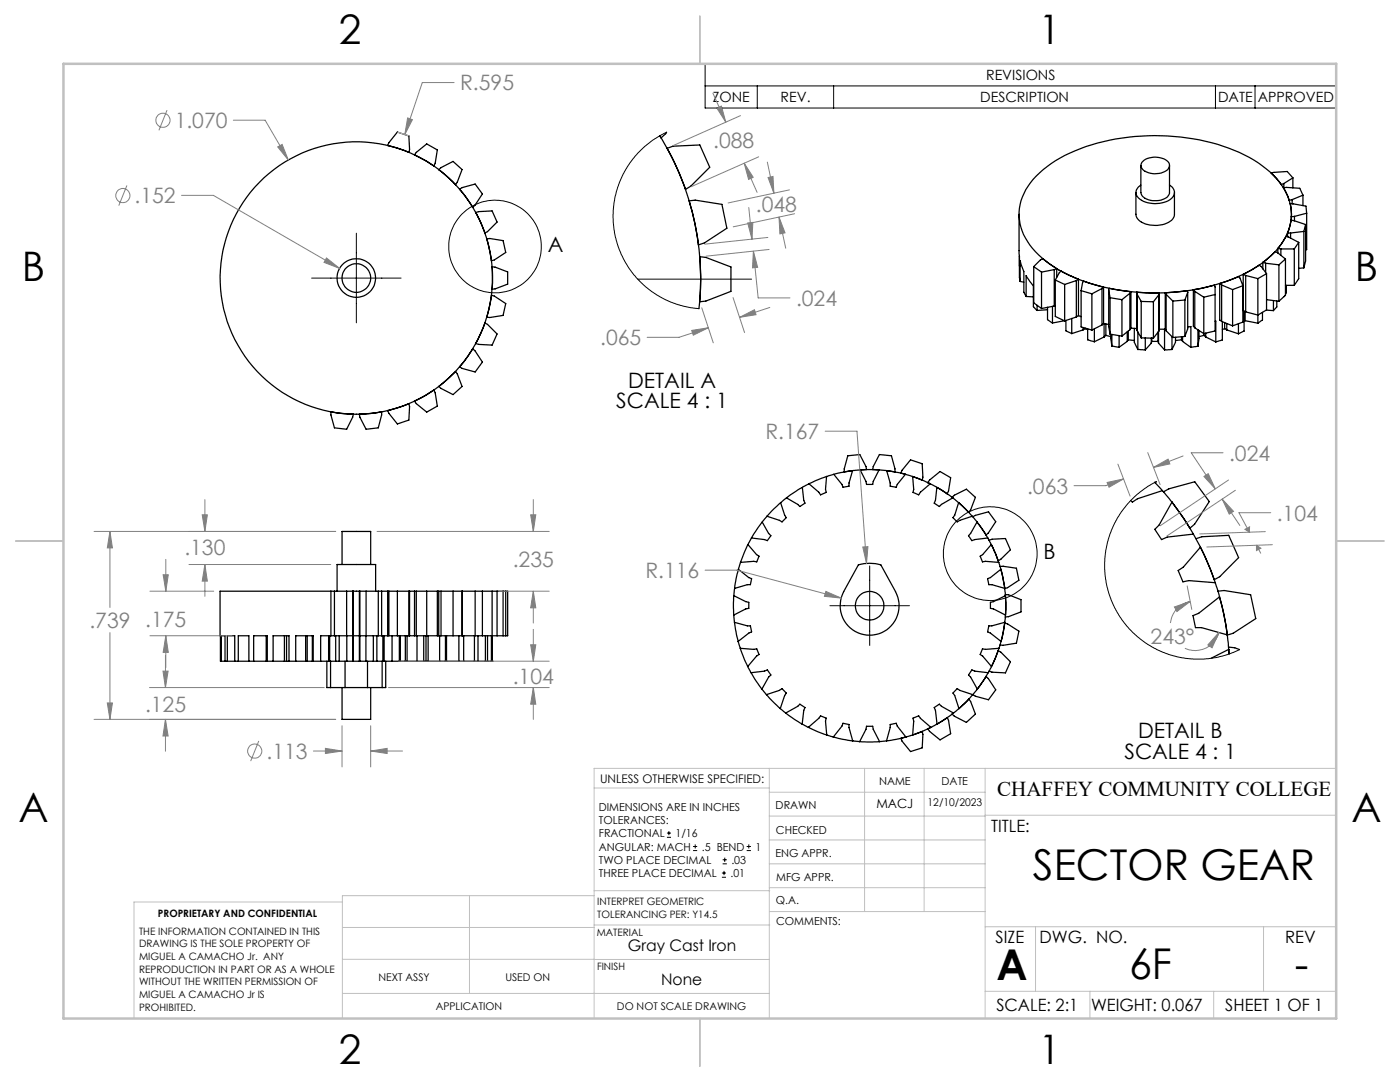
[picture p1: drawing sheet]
<svg xmlns="http://www.w3.org/2000/svg" width="279mm" height="216mm" viewBox="0 0 279 216" stroke-linecap="round" stroke-linejoin="round" font-family="sans-serif">
<g fill="none" stroke="#000" stroke-width=".25">
<path d="M79.3 26.4l2.3 .7 .1 2.7-.1 .6-4.2-1.4 .2-.5zM83.1 30.4l2.1-1.7 2.1 1.2-.4 2.7-.3 .5-3.9-2.2zM87.6 33.9l.4-.5 2.4-1.2 1.8 1.6-.9 2.5-.4 .6-2-2zM91.7 37.7l.6-.3 2.5-.7 1.5 2-1.5 2.3-.5 .4zM133 26.4l-1.1 1.1-.2-.4a53.9 53.9 0 0 1 7.8 34.5M133.1 29.6l1.2-.4 5.4-.3 1.9 4.5-3.7 3.7-1.1 .7a53.1 53.1 0 0 0-3.7-8.2zM206.8 35.1a27 27 0 0 1 13.4-6.8 44.4 44.4 0 0 1 27.1 2.1 20 20 0 0 1 9 7.3 9.7 9.7 0 0 1-1.1 11.7 25.1 25.1 0 0 1-13.7 7.7 43.8 43.8 0 0 1-28.2-2.2 17.3 17.3 0 0 1-9.3-8.9 10.1 10.1 0 0 1 2.8-10.9zM226.7 38.4v4.4a2.52 2.52 0 0 0 2.4 2 5.2 5.2 0 0 0 4.9-1.1l.4-.8v-4.5M227.7 33v5.4a2.37 2.37 0 0 0 2.7 1.6 2.81 2.81 0 0 0 3-1.4v-5.6M227.7 36.9a1.62 1.62 0 0 0-1 1.6 1.62 1.62 0 0 0 1.1 1.5 5.8 5.8 0 0 0 6-.4 1.55 1.55 0 0 0-.4-2.7M228.1 32.1a4 4 0 0 1 5.2 .4 1.4 1.4 0 0 1-1.2 1.9 3.8 3.8 0 0 1-4.2-.9l-.2-.7zM256.2 36.6v.9"/>
<path d="M257.9 39.8v.9M258 35.5l-1.1-1.3-3.2 .3 2 2.3 .5-.2M258 35.5l-1.8 1.1M258 35.5v2M260 38.9l-.6-1.3-3.3-.1 1.2 2.5 .6-.2M260 38.9l-2.1 .9M260 38.9v2.1M94.9 42.4l.6-.2 2.7-.1 1 2.2-1.9 1.9-.5 .3-.8-2.1zM97.2 47.7l.6-.1 2.6 .4 .5 2.4-2.2 1.5-.6 .1zM98.1 58.9l.6 .2 2.2 1.5-.5 2.3-2.6 .5-.6-.1zM98.2 53.2l.6 .1 2.5 1v2.4l-2.5 .9-.6 .1zM137.5 40.1l1.2-.2 5.4 .9 1 4.7-4.5 3-1.2 .4a55 55 0 0 0-1.9-8.8z"/>
<path d="M139.7 51.2l1.2 .2 5 1.9v4.8l-5 2-1.3 .1a52.2 52.2 0 0 0 .1-9zM203.4 42.8v8.4M203.4 51.1v4.3l.2 .8M203.4 53.1h.1M203.6 56.2v-4.2l.7 2.2v4.1l.5 .9M203.6 56.2l.7 .1M204.8 59.2v-4.2l1.4 2v4.2l.8 .7M204.8 59.2h1.4M206.3 53.2l1.3-1.3 .5-.3 2.8 2M206.3 53.2l1.6 1.1M206.3 53.2v7.2l1.6 1.2M207.9 54.3v7.3"/>
<path d="M210.4 53.8l-2.5 .5M210.4 53.8v7.3M210.6 55.9l1.9 .9M210.6 55.9v7.2l1.9 .9M210.9 53.6l-.5 .2M210.9 53.6v1.7M212.5 56.8v7.2M214.8 56l-2.3 .8M214.8 56v7.3M215.2 55.7l-3.4-1.6-.4 .3-.8 1.5M215.2 55.7l-.4 .3M215.2 55.7v7.3"/>
<path d="M215.8 58l2.1 .6M215.8 58v7.2l2.1 .7M217.9 58.6v7.3M219.9 57.6l-2 1M219.9 57.6v7.2M220.2 57.3l-3.9-1.2-.3 .3-.2 1.6M220.2 57.3l-.3 .3M220.2 57.3v7.2M221.3 57.9l.1-.4 4.3 .7M221.3 57.9l.2 1.5M221.3 57.9v7.3l.2 1.5M221.5 59.4v7.3"/>
<path d="M221.5 59.4l2.4 .4M223.9 59.8v7.3M225.5 58.5l-1.6 1.3M225.5 58.5v7.3M225.7 58.2l-.2 .3M225.7 58.2v7.3M226.9 58.3l4.5 .2M226.9 58.3v.4M226.9 58.3v7.3M226.9 58.7l.9 1.4M226.9 58.7v7.2M231.3 58.8l-1.1 1.4"/>
<path d="M231.3 58.8v7.2M231.4 58.5l-.1 .3M231.4 58.5v7.2M232.6 58.4l.1 .3M232.6 58.4v7.3l.1 .3M232.7 58.7l1.4 1.4M232.7 58.7v7.3M236.5 59.9v7.2M236.5 59.9l-2.4 .2M237 58.3v-.3l-4.4 .4M237 58.3l-.5 1.6M237 58.3v7.3l-.5 1.5"/>
<path d="M238.2 57.8l4.2-.9 .1 .4v8.7l-2.3 .6M238.2 57.8l.2 .3M238.2 57.8v7.3l.2 .3M238.4 58.1l1.8 1.2M238.4 58.1v7.3M240.2 59.3v7.3M242.5 58.8l-2.3 .5M243.4 56.6l3.8-1.4 .3 .3 .5 1.5M243.4 56.6l.4 .3M243.4 56.6v7.3l.4 .2M243.8 56.9l2.2 .9M243.8 56.9v7.2"/>
<path d="M246 57.8v7.2M248 57l-2 .8M248 57v7.3l-2 .7M248.1 54.8l.5 .2M248.1 54.8v7.2l.5 .2M248.6 55l2.4 .6M248.6 55v7.2M251 55.6v8.9M252 52.4l.6 .1M252 52.4v1.3M252.6 52.5l2.6 .3M252.6 52.5v1.9"/>
<path d="M252.8 54.6l-1.1-1.4-.4-.3-3.2 1.9M252.8 59.8l2.4 .3M252.8 54.6l-1.8 1M252.8 54.6v7.2l-1.8 1.1-2.4-.7M254.1 60v2M255 49.6l.6 .1M255 49.6v.9M255.2 52.8v7.3M255.6 49.7h2.7M255.6 49.7v1.2M256.3 59.2h.1M256.3 59.1v.1"/>
<path d="M256.4 59.1l-.1 .1M256.5 51.7l-2-1.5-2.5 2.2M256.5 56.9h1.8M256.5 51.7l-1.3 1.1M256.5 51.7v7.2l-1.3 1.2M256.7 56.9v1.5l-.2 .3M257 46.5h.6M257 46.5v.7M257.6 46.5v1M257.7 43.3v.7M258.3 49.7v7.2M258.3 43.2l-.6 .1"/>
<path d="M258.3 43.2v.9M259.2 48.4l-2.6-1.2-1.6 2.4M259.2 48.4l-.9 1.3M259.2 48.4v7.2l-.9 1.3M260.2 46.2l-2.6 .3M260.2 46.2v7.2M260.2 53.4l-1 .2M260.6 44.8l-2.9-.9-.7 2.6M260.6 44.8l-.4 1.4M260.6 44.8v7.3l-.4 1.3M260.8 42.5l-.2-1.4-3.1-.5 .2 1.3v1.4M260.8 42.5l-2.5 .7"/>
<path d="M260.8 42.5v7.3h-.2M87.6 77.1l3.3-3 .4 .5 .9 2.5-1.8 1.6-2.4-1.2zM94.3 69.6l.5 .4 1.5 2.2-1.5 2-2.5-.7-.6-.3zM96.8 64.5l.5 .2 1.9 1.9-1 2.3-2.7-.2-.6-.2 1.1-2zM207 60.9v1M209.1 61.3v2.5l.9 .7M209.1 61.8l-2.1 .1M210 61.1v3.4M210.4 61.1l-2.5 .5M210.6 61l-.2 .1M212.5 64l-2.5 .5M212.7 63.9v2.1l1.2 .6"/>
<path d="M213.9 63.5v3.1M214.8 63.3l-2.3 .7M215.2 63l.6 .2M215.2 63l-.4 .3M216.1 65.4v.4M216.1 65.8l-2.2 .8M216.6 65.5v.1M216.6 65.6l.5 .2M216.6 65.6l-.5 .2M217.1 65.6v2.2l1.3 .4M218.4 65.7v2.5M219.9 64.8l-2 1.1"/>
<path d="M220.2 64.5l1.1 .3M220.2 64.5l-.3 .3M220.3 64.6v2.6M220.3 67.2l-1.9 1M220.7 64.6v2.3M220.7 66.9l1 .3M220.7 66.9l-.4 .3M221.5 66.7l2.4 .4M221.7 66.7l.2 2.3M221.9 69l1.4 .3M221.9 66.7v2.3M223.3 67v2.3"/>
<path d="M225 66.2v1.9M225 68.1l-1.7 1.2M225.2 66v1.8M225.2 67.8l1.2 .1M225.2 67.8l-.2 .3M225.5 65.8l-1.6 1.3M225.7 65.5l1.2 .1M225.7 65.5l-.2 .3M226.4 65.5v2.8l.7 1.4M226.9 65.6v.3M226.9 65.9l.9 1.5M227.1 69.7l1.5 .1"/>
<path d="M227.1 66.2v3.5M227.8 60.1l2.4 .1M227.8 67.4l2.4 .1M227.8 60.1v7.3M228.6 67.4v2.4M229.8 67.5v1M229.8 68.5l-1.2 1.3M229.9 67.5v.6M229.9 68.1h1.2M229.9 68.1l-.1 .4M230.2 60.2v7.3M231.1 66.3v1.8"/>
<path d="M231.1 68.1l.1 .4M231.2 66.1v2.4M231.2 68.5l1.2 1.3M231.3 66l-1.1 1.5M231.4 65.7h1v4.1M231.4 65.7l-.1 .3M232.7 66l1.4 1.3M233.9 69.7l-1.5 .1M233.9 67.2v2.5M234.1 60.1v7.2M234.6 67.3v1l-.7 1.4M235.8 67.2v.6"/>
<path d="M235.8 67.8l-1.2 .1M235.8 67.8l.2 .3M236 67.2v.9M236 68.1l1.7 1.2M236.5 67.1l-2.4 .2M237 65.3l.7-.1v4.1M238.4 65.4l1.8 1.2M239.1 69.1l-1.4 .2M239.1 65.8v3.3M239.3 65.9v1.7l-.2 1.5M240.3 66.5v.4M240.3 66.9l-1 .3"/>
<path d="M240.3 66.9l.3 .3M240.6 66.5v.7M240.6 67.2l2 1M242.5 64.1h.1v4.1M243.8 64.1l2.2 .9M243.9 64.2v3.6l-1.3 .4M244.4 64.4v1.2M244.4 65.6l-.5 .2M244.4 65.6l.4 .2M244.8 64.6v1.2M244.8 65.8l2.4 .8M247.2 64.6v2"/>
<path d="M248.3 62.1v4l-1.1 .5M248.3 63.9l.2 .1M248.5 62.2v1.8M248.5 64l2.5 .5M252 62.3v1.6l-1 .6M252.7 61.9l1.4 .1M254.8 60v1.2l-.7 .8M66 82.2l2.3 .3 2.2 .2-.1 .6-1.2 2.4-2.5-.3-.7-2.6zM71.7 82.7l2.2-.2 2.3-.3v.6l-.7 2.6-2.4 .3-1.3-2.4zM77.4 81.9l4.2-1.4 .1 .6-.1 2.7-2.3 .8-1.7-2.1zM82.7 80l3.9-2.2 .3 .6 .4 2.6-2.1 1.2-2.1-1.7zM157 99.3l-1.2 1"/>
<path d="M160.1 97.3l-3.1 2M160.1 97.3l.3 2.5 .3 .6-1.1 .7-.4-.5-2.2-1.3M161.4 96.5l-1.3 .8M165 95.1l-3.6 1.4M165 95.1l-.3 2.5 .2 .6-1.1 .5-.4-.5-2-1.7M166.4 94.7l-1.4 .4M170.1 93.9l-3.7 .8M170.1 93.9l-.7 2.5v.6l-1.2 .2-.2-.5-1.6-2M171.7 93.8l-1.6 .1M171.7 93.8h3.7M171.7 93.8l1.2-.1-.1-.6-1.2-2.4-2.4 .2-.7 2.7v.6l1.6-.3M171.7 93.8l1.1 2.3 .1 .6h1.3l.1-.6 1.1-2.3"/>
<path d="M175.4 93.8l1.6 .1M175.4 93.8l-1.2-.1 .1-.6 1.2-2.4 2.4 .2 .7 2.7v.6l-1.6-.3M177 93.9l3.7 .8M177 93.9l.7 2.5v.6l1.2 .2 .2-.5 1.6-2M180.7 94.7l1.4 .4M180.7 94.7l-.9-.3 .2-.6 1.7-2 2.3 .7 .2 2.7-.2 .6-1.9-.7M182.1 95.1l3.6 1.4M182.1 95.1l.3 2.5-.2 .6 1.1 .5 .4-.5 2-1.7M185.7 96.5l1.3 .8M185.7 96.5l-.6-.2 .4-.5 2.1-1.7 2.1 1.2-.4 2.7-.3 .5-2-1.2M187 97.3l3.1 2M187 97.3l-.3 2.5-.3 .6 1.1 .7 .4-.5 2.2-1.3"/>
<path d="M190.1 99.3l1.2 1M190.1 99.3l-.1-.1 .5-.4 2.4-1.2 1.8 1.6-1 2.5-.4 .5-2-1.9M230.8 96.1l-.2 .2-.1-.1 1.5 1.7M232 97.9l1.9 2.3M232 97.9l-5 1.6-1 .7-.3-.3M232.2 98.1l1.1-.6 5.1-1.4 2.9 4-2.9 4.5-.9 .8-3.6-5.2M66 118h-22.1l.1 13.9M66 118h10.2M66 118v8.9M66.7 118v8.9M67.3 118v-5.4h7.7v5.4M68.3 112.6v-6.6h5.7v6.6"/>
<path d="M69.2 118v13.9M70.4 118v13.9M70.5 118v13.9M71.7 118v13.9M71.8 118v13.9M73.1 118l-.1 13.9M75.5 118v8.9M76.2 118h1.2M76.2 118v8.9M77.4 118h4.3M77.4 118v8.9M77.6 118v8.9"/>
<path d="M79.3 118v8.9M81.6 118v8.9M81.7 118h1M81.7 118v8.9M82.7 118h18.6v8.9h-13.7M82.7 118v8.9M83.1 118v8.9M85.2 118v8.9M87.3 118v8.9M87.6 118v8.9M88 118v8.9M90.4 118v8.9"/>
<path d="M92.2 118v8.9M92.3 118v8.9M94.8 118v8.9M96.3 118v8.9M98.2 118v13.9M99.2 118v8.9M100.4 118v8.9M100.9 118v8.9M146.4 118.9v3.8M146.4 118.9l2.4 1.2 .6 .1v1.2l-.6 .1-2.4 1.2M146.6 117.4l-.2 1.5M147.4 113.6l-.8 3.8"/>
<path d="M147.4 113.6l2 1.7 .6 .2-.2 1.2h-.6l-2.6 .7M147.8 112.2l-.4 1.4M149.3 108.7l-1.5 3.5M149.3 108.7l1.7 2 .5 .3-.5 1.1-.6-.1-2.6 .2M150 107.4l-.7 1.3M152.1 104.2l-2.1 3.2M152.1 104.2l1.3 2.2 .4 .5-.7 1-.5-.2-2.6-.3M153.1 103l-1 1.2M155.8 100.3l-2.7 2.7M155.8 100.3l.8 2.5 .3 .5-.8 .8-.6-.3-2.4-.8M171.3 112.7a8.1 8.1 0 0 1 4.5 0l2.9 5.3a5.9 5.9 0 0 1-5.2 8.8 5.9 5.9 0 0 1-5.1-8.8zM191.3 100.3l2.7 2.7"/>
<path d="M191.3 100.3l-.8 2.5-.3 .5 .8 .8 .6-.3 2.4-.8M194 103l1 1.2M194.1 103.1l.6-.3 2.6-.7 1.4 2-1.5 2.3-.4 .4-1.8-2.6M195 104.2l2.1 3.2M195 104.2l-1.3 2.2-.4 .5 .7 1 .5-.2 2.6-.3M197.1 107.4l.7 1.3M197.4 107.8l.6-.2 2.7-.1 .9 2.2-1.9 1.9-.5 .3-1.4-3.2M197.8 108.7l1.5 3.5M197.8 108.7l-1.7 2-.5 .3 .5 1.1 .6-.1 2.6 .2M199.3 112.2l.4 1.4M199.6 113h.6l2.6 .4 .5 2.4-2.2 1.5-.6 .1-.8-3.8M199.7 113.6l.8 3.8"/>
<path d="M199.7 113.6l-2 1.7-.6 .2 .2 1.2h.6l2.6 .7M200.5 117.4l.2 1.5M200.6 118.6l.7 .1 2.5 1v2.4l-2.5 .9-.7 .1M200.7 118.9v3.8M200.7 118.9l-2.4 1.2-.6 .1v1.2l.6 .1 2.4 1.2M233.9 100.2a48.7 48.7 0 0 1 4.3 6.4M233.9 100.2l-2.6 4.6-.8 .8 1.3 2.1 1.1-.5 5.3-.6M238.2 106.6l1.4 2.6M238.7 107.5l1.2-.4 5.3-.3 2 4.5-3.8 3.8-1.1 .6-1.2-3.2-1.5-3.3M239.6 109.2l1.9 4.4 1 2.7M239.6 109.2l-3.5 4-1 .6 1 2.3 1.1-.2 5.3 .4M242.5 116.3l.9 2.8"/>
<path d="M243.1 118l1.2-.2 5.3 .9 1 4.7-4.5 3-1.2 .3-.7-4.4-.8-3.2M243.4 119.1l.9 3.8 .6 3.8M243.4 119.1l-4.2 3.3-1.1 .4 .5 2.4h1.2l5.1 1.5M44 131.9h.1M44 131.9h.2M44.2 131.9v-5h.7v5M44.2 131.9h.7M44.9 131.9h.5M45.4 131.9v-5h1.4v5M45.4 131.9h1.4M46.8 131.9h.8M47.6 131.9v-5h2.1v5"/>
<path d="M47.6 131.9h2.1M49.7 131.9h.9M50.6 131.9v-5h2.7v5M50.6 131.9h2.7M53.1 126.9v5M53.3 131.9h1.2M54.5 131.9v-5h3.2v5M54.5 131.9h3.2M56.8 126.9v5M57.2 126.9v5M57.7 131.9h1.3M59 131.9v-5h3.5v5"/>
<path d="M59 131.9h3.5M61 126.9v5M61.3 126.9v5M62.3 126.9v5M62.5 131.9h1.5M64 131.9h3.7M65.2 131.9v5.3h.8M65.6 126.9v5M65.8 126.9v5M66 137.2h2.9M66 131.9v5.3M66 126.9h-2v5"/>
<path d="M66 126.9h10.2M67 126.9v5M67.7 131.9h1.5M67.7 126.9v5M68.3 137.2v6.3h5.7v-6.3M68.9 137.2h4.4M68.9 131.9v5.3M69.2 131.9h3.8M73 131.9h1.5M73.3 131.9v5.3M73.3 137.2h3M74.5 126.9v5"/>
<path d="M74.5 131.9h3.7M75.2 126.9v5M76.2 126.9h1.2M76.3 131.9v5.3M76.4 126.9v5M76.7 126.9v5M77 131.9v5.3h-.7M77.4 126.9h4.3M78.2 131.9h1.5M78.2 126.9v5M79.7 126.9v5M79.7 131.9h3.5"/>
<path d="M79.9 126.9v5M80.9 126.9v5M81.2 126.9v5M81.7 126.9h1M82.7 126.9h4.6M83.2 131.9h1.4M83.2 126.9v5M84.6 126.9v5M84.6 131.9h3.1M85 126.9v5M85.4 126.9v5M87.3 126.9h.3"/>
<path d="M87.7 131.9h1.2M87.7 126.9v5M88.9 126.9v5M88.9 131.9h2.7M89.1 126.9v5M91.6 131.9h.9M91.6 126.9v5M92.5 126.9v5M92.5 131.9h2.2M94.7 131.9h.7M94.7 126.9v5M95.4 126.9v5"/>
<path d="M95.4 131.9h1.5M96.9 131.9h.4M96.9 126.9v5M97.3 126.9v5M97.3 131.9h.8M98.1 131.9h.1M98.1 126.9v5M98.2 131.9h.1M146.4 122.7l.2 1.5M146.6 124.2l.7 3.8M146.6 124.2l2.6 .7h.6l.2 1.2-.6 .2-2.1 1.7M147.3 128l.4 1.4"/>
<path d="M147.7 129.4l1.5 3.6M147.7 129.4l2.7 .2 .6-.1 .5 1.1-.5 .3-1.8 2.1M149.2 133l.7 1.2M149.9 134.2l2.1 3.3M149.9 134.2l2.7-.3 .5-.2 .7 1-.4 .4-1.4 2.4M152 137.5l1 1.1M153 138.6l2.7 2.8M153 138.6l2.5-.8 .6-.4 .8 .9-.3 .5-.9 2.6M194.1 138.6l-2.7 2.8M194.1 138.6l-2.5-.8-.6-.4-.8 .9 .3 .5 .9 2.6M195.1 137.5l-1 1.1M195.1 137.5l1.7-2.5 .4 .4 1.5 2.3-1.4 1.9-2.6-.7-.6-.3"/>
<path d="M197.2 134.2l-2.1 3.3M197.2 134.2l-2.7-.3-.5-.2-.7 1 .4 .4 1.4 2.4M197.9 133l-.7 1.2M197.9 133l1.3-3.2 .5 .3 1.9 1.9-.9 2.3-2.7-.2-.6-.2M199.4 129.4l-1.5 3.6M199.4 129.4l-2.7 .2-.6-.1-.5 1.1 .5 .3 1.8 2.1M199.8 128l-.4 1.4M199.8 128l.7-3.7 .6 .2 2.2 1.4-.5 2.4-2.6 .5-.6-.1M200.5 124.2l-.7 3.8M200.5 124.2l-2.6 .7h-.6l-.2 1.2 .6 .2 2.1 1.7M200.7 122.7l-.2 1.5M244.9 126.7l.3 2.9"/>
<path d="M245.2 129.1l1.2 .2 1 .3M245.2 129.6l.1 .9zM245.2 129.6l-3.5 1.7M155.7 141.4l1.1 .9M156.8 142.3l3.3 2.2M156.8 142.3l2.4-1.4 .4-.4 1.1 .7-.3 .5-.3 2.8M160.1 144.5l1.2 .6M161.3 145.1l3.7 1.5M161.3 145.1l2.1-1.8 .4-.5 1.1 .5-.2 .6 .3 2.7M165 146.6l1.3 .5M166.3 147.1l3.9 .7M166.3 147.1l1.7-2.2 .2-.6 1.2 .3v.6l.8 2.6"/>
<path d="M170.2 147.8l1.4 .2M171.6 148h3.9M171.6 148l1.2-2.5 .1-.6h1.3l.1 .6 1.2 2.5M176.9 147.8l-1.4 .2M180.8 147.1l-3.9 .7M180.8 147.1l-1.7-2.2-.2-.6-1.2 .3v.6l-.8 2.6M182.1 146.6l-1.3 .5M182.1 146.6l1.9-.7 .2 .6-.2 2.7-2.3 .8-1.7-2.1-.2-.6 1-.2M185.8 145.1l-3.7 1.5M185.8 145.1l-2.1-1.8-.4-.5-1.1 .5 .2 .6-.3 2.7M187 144.5l-1.2 .6M187 144.5l2.1-1.3 .2 .6 .4 2.6-2.1 1.2-2.1-1.7-.3-.4 .6-.4"/>
<path d="M190.3 142.3l-3.3 2.2M190.3 142.3l-2.4-1.4-.4-.4-1.1 .7 .3 .5 .3 2.8M191.4 141.4l-1.1 .9M191.4 141.4l2-1.9 .3 .5 1 2.5-1.8 1.6-2.4-1.2-.5-.4 .3-.2"/>
<circle cx="71.1" cy="55.5" r="3.9"/>
<circle cx="71.1" cy="55.5" r="27.2"/>
<circle cx="71.1" cy="55.5" r="2.86"/>
<circle cx="173.5" cy="120.9" r="2.86"/>
</g>
<g fill="none" stroke="#000" stroke-width=".2">
<path d="M140.7 12.7h126v8.9h-126zM140.7 17.1h126M151.1 17.1v4.5M166.4 17.1v4.5M242.6 17.1v4.5M250.5 17.1v4.5M133 26.4l-2.6 1.5-2.6 2.1-2.2 2.6-1.2 2.1-1.1 2.7-.8 3.2-.2 2.9 .3 2.9 .9 3.3 1.4 2.8 1.6 2.4 2.3 2.3 2.3 1.6 2.7 1.5 2.6 .8 3.1 .5M62.2 55.5h17.8M71.1 46.5v17.9M127.3 55.7h22.7M230.8 96.1l-1.7 .9-1.7 1.2-2.3 2.3-2.1 2.9-1.5 3.2-.8 3.3-.2 3.7 .4 3.6 .8 2.4 .7 1.6 1 1.8 1.1 1.4 2.5 2.6 2.9 2.1 3.4 1.5 3.3 .8 3.7 .1 3.8-.6 2-.7 1.3-.6M173.6 112.9v15.9"/>
<path d="M165.6 120.9h15.9M133.1 167.1h.8M133.1 166.2h.8M133.5 165.8v.9M138.3 169.7h.8M138.3 168.9h.8M138.7 168.5v.8M144.1 175h.8M144.1 174.2h.8M144.2 172.4h.9M144.2 171.6h.9M144.5 173.8v.8"/>
<path d="M144.6 171.1v.9M149 169.7h.9M149 168.9h.9M149.4 168.5v.8"/>
<circle cx="98.8" cy="49.2" r="9.2"/>
<circle cx="197.6" cy="110.5" r="9.4"/>
</g>
<g fill="none" stroke="#808080" stroke-width=".2">
<path d="M90.6 16.5h-6.3l-3.5 10.3M142.3 18.6l2.6 5.8M25.3 37l-1.6 4M33.3 22l-1.6 4M36.2 39h6.4l25.2 14.6M46.6 24h6.3l4.6 7.9M55.4 29.3l.9-.5 1.2 3.1zM81.4 23.5l.9 .4-1.5 2.9zM143.1 21.6l.9-.4 .9 3.2zM147.8 23.1l-13.5 6M148.5 32.6l1.8 2.8-.9 .4zM148.5 32.6l2.6 5.8"/>
<path d="M151.4 31.3l-13.5 6M153.1 32.3l1.3 6.3M153.3 35.4l1-.2 .1 3.4zM157.6 37.9l-12.3 2.6M65.2 51.5l2.6 2.1-3.1-1.2zM146.3 59.4l2.3 7M149.2 44.5l1-.1-.1 3.3zM149.4 41.4l.7 6.3M150.4 50.1l.9 9.3h6.4M150.4 50.1l.8 3.2-1 .1zM153.2 47.4l-12.5 1.3M153.5 49.8l-12.6 1.3"/>
<path d="M155.5 43.3l1.3 6.2M155.5 43.3l1.2 3.2-1.1 .2zM158.6 42.7l-12.3 2.6M138 65.9l3.4-.5-3 1.5zM140.1 61.4l2.2 7M141.4 65.4l-5.9 1.9h-6.3M147.6 63.3l3-1.5 .3 1zM153.6 61.3l-6 2M40.9 99.7v6.3M106.4 99.7v6.3M164.7 86h6.3l1.9 26.4M220.9 96.3l3.3-.7-2.9 1.6z"/>
<path d="M223.1 92.6l2.4 6.4M224.2 95.6l-3.5 1.3h-6.4M229.1 90.3l2.4 6.4M230.2 93.3l2.9-1.7 .4 1zM236.1 91l-5.9 2.3M240.3 95.1l.8-.6 1.4 3zM243.9 99.6l3.5 5.2M243.9 99.6l2.3 2.4-.9 .6zM244.1 90.3h-6.4l4.8 7.2M245.2 95.8l-13.7 9.1M246.6 97.8l-13.7 9.2M18.8 106h48.2"/>
<path d="M21.9 106v15.2M21.9 106l.5 3.3h-1zM29.9 118h12.8M32.6 114.7h1l-.5 3.3zM33.1 111.6v6.4M37.7 112.6h28.3M40.4 102.7h1l-.5 3.3zM40.9 112.6v6.4M40.9 112.6l.5 3.4h-1zM75.2 106h34.4M99.6 118h10M105.9 102.7h1l-.5 3.3z"/>
<path d="M106.4 118v6.3M106.4 118l.5 3.3h-1zM140.7 113.8h6.4l20.8 5.5M164.8 118l3.1 1.3-3.4-.3zM172.2 109.1h1l-.3 3.3zM236.9 116.9l.9 4.7M248.5 105.6l.9-.5-.1 1.1zM250.8 108.8l.8 .6-.8 .5zM250.8 108.8l.8 1.6M252.5 106.1l-13.1 .4M253.6 102.3h-6.3l2 3.9M253.9 108.7l-13.1 .4"/>
<path d="M21.9 126.2v17.3M29.8 137.2h34.9M29.9 126.9h16.4M32.5 133.9h1l-.5 3.3zM33 130.8v6.4M33.1 126.9v6.3M33.1 126.9l.5 3.3h-1zM77.5 137.2h32.1M79.5 131.9h30.1M105.9 128.7h1l-.5 3.2zM106.4 125.6v6.3M106.4 137.2v6.3"/>
<path d="M106.4 137.2l.5 3.3h-1zM234.4 121.1l3.1-1.1-2.6 2zM237.5 120a5 5 0 0 0-3.9 4.3M243.3 126.2l-1.4 3.1-.8-.6zM243.3 126.2a4.9 4.9 0 0 1-6.8 3.2M18.8 143.5h48.2M21.4 140.3h1l-.5 3.2zM33 143.5v6.4M33 143.5l.5 3.4h-1zM51.6 147.8l-1.6 4.1M62.5 149.9h5.8M64.9 149.3l3.4 .6-3.4 .5z"/>
<path d="M68.3 144.8v8.2M74 144.8v8.2M74 149.9h6.3M74 149.9l3.3-.6v1.1z"/>
<circle cx="24.5" cy="39" r="1.41"/>
<circle cx="32.5" cy="24" r="1.41"/>
<circle cx="50.8" cy="149.9" r="1.41"/>
</g>
<g fill="none" stroke="#c0c0c0" stroke-width=".2">
<path d="M79.3 26.4l2.3 .7M118.6 157.2h34.9M153.5 153.3v49.9M153.5 158.1h43.1M172.5 153.3v28.6M184.4 153.3v28.6M196.6 153.3v49.9M266.7 153.3h-148.1v49.9M68.3 180h-41.6v23.2M93.7 178.7v19.5M118.6 178.7h-50.3v24.5M118.6 177.7h35"/>
<path d="M153.5 167.6h43.1M153.5 162.8h43.1M153.5 172.4h43.1M153.5 177.1h43.1M196.6 162.7h70.1M68.3 198.2h85.2M68.3 191.4l85.2 .1M68.3 185.1h50.3M118.6 184.6h35M153.6 181.9h43M196.6 197.8h70.1M196.6 184.9h70.1"/>
<path d="M206.7 184.9v12.9M217.5 197.8v5.4M242.2 197.8v5.4M252.2 184.9v12.9"/>
</g>
<path d="M139.7 3.2v9.5M3.1 107.9h9.6M266.7 107.9h9.5M139.7 203.2v9.6" fill="none" stroke="#c0c0c0" stroke-width=".25"/>
<path d="M12.7 12.7h254v190.5h-254z" fill="none" stroke="#c0c0c0" stroke-width=".5"/>
<g fill="#808080">
<path d="M81.4 23.5l.9 .4-1.5 2.9z"/>
<path d="M21.4 140.3h1l-.5 3.2zM21.9 106l.5 3.3h-1zM64.9 149.3l3.4 .6-3.4 .5zM74 149.9l3.3-.6v1.1zM33 143.5l.5 3.4h-1zM32.5 133.9h1l-.5 3.3zM40.4 102.7h1l-.5 3.3zM40.9 112.6l.5 3.4h-1zM105.9 102.7h1l-.5 3.3zM106.4 118l.5 3.3h-1zM106.4 137.2l.5 3.3h-1zM105.9 128.7h1l-.5 3.2zM32.6 114.7h1l-.5 3.3zM33.1 126.9l.5 3.3h-1zM55.4 29.3l2.1 2.6-1.2-3.1zM65.2 51.5l-.5 .9 3.1 1.2zM164.8 118l-.3 1 3.4 .3zM172.2 109.1l.7 3.3 .3-3.3zM143.1 21.6l.9-.4 .9 3.2zM148.5 32.6l1.8 2.8-.9 .4zM153.3 35.4l1-.2 .1 3.4zM155.5 43.3l1.2 3.2-1.1 .2zM147.6 63.3l3-1.5 .3 1zM138 65.9l3.4-.5-3 1.5zM149.2 44.5l1-.1-.1 3.3zM150.4 50.1l.8 3.2-1 .1zM248.5 105.6l.9-.5-.1 1.1zM250.8 108.8l.8 .6-.8 .5zM230.2 93.3l2.9-1.7 .4 1zM220.9 96.3l3.3-.7-2.9 1.6zM243.3 126.2l-1.4 3.1-.8-.6zM234.4 121.1l3.1-1.1-2.6 2zM240.3 95.1l.8-.6 1.4 3zM243.9 99.6l2.3 2.4-.9 .6z"/>
</g>
<g font-size="8.5">
<text x="206.1" y="175.5">SECTOR GEAR</text>
<text x="198.9" y="195.5">A</text>
<text x="225.3" y="195.4">6F</text>
<text x="258.4" y="195.4">-</text>
</g>
<g font-size="8.1">
<text x="67.6" y="8.9">2</text>
<text x="207.3" y="8.9">1</text>
<text x="4.4" y="56.2">B</text>
<text x="270.4" y="56.2">B</text>
<text x="3.7" y="164.1">A</text>
<text x="269.7" y="164.1">A</text>
<text x="67.6" y="212.4">2</text>
<text x="207.3" y="212.4">1</text>
</g>
<g font-size="4.2" fill="#808080">
<text x="91.8" y="18">R.595</text>
<text x="34.9" y="25.5">1.070</text>
<text x="142.3" y="29.5">.088</text>
<text x="26.9" y="40.6">.152</text>
<text x="150.8" y="42.4">.048</text>
<text x="158.9" y="61">.024</text>
<text x="119.8" y="68.9">.065</text>
<text x="152.7" y="87.6">R.167</text>
<text x="245.3" y="91.9">.024</text>
<text x="205" y="98.5">.063</text>
<text x="254.8" y="103.9">.104</text>
<text x="36.8" y="110.8">.130</text>
<text x="102.3" y="113.1">.235</text>
<text x="128.8" y="115.4">R.116</text>
<text x="17.8" y="125.3">.739 .175</text>
<text x="229.6" y="128.4">243°</text>
<text x="102.3" y="136.5">.104</text>
<text x="28.9" y="142">.125</text>
<text x="53.2" y="151.4">.113</text>
</g>
<g font-size="4.2">
<text x="109.3" y="50.4">A</text>
<text x="125.4" y="77.3">DETAIL A</text>
<text x="123" y="81.5">SCALE 4 : 1</text>
<text x="208.3" y="111.6">B</text>
<text x="227.1" y="147.3">DETAIL B</text>
<text x="224.4" y="151.5">SCALE 4 : 1</text>
<text x="199" y="158.7">CHAFFEY COMMUNITY COLLEGE</text>
</g>
<g font-size="3.4">
<text x="197.8" y="166">TITLE:</text>
<text x="198.7" y="188.1">SIZE</text>
<text x="207.5" y="188.1">DWG. NO.</text>
<text x="256.5" y="188.2">REV</text>
<text x="198.8" y="201.7">SCALE: 2:1</text>
<text x="217.7" y="201.8">WEIGHT: 0.067</text>
<text x="244.5" y="201.7">SHEET 1 OF 1</text>
</g>
<g font-size="3.2">
<text x="125.3" y="189.8">Gray Cast Iron</text>
<text x="132" y="196.6">None</text>
</g>
<g font-size="2.8">
<text x="196.8" y="16">REVISIONS</text>
<text x="142.2" y="20.4">ZONE</text>
<text x="155.8" y="20.4">REV.</text>
<text x="195.6" y="20.4">DESCRIPTION</text>
<text x="243.1" y="20.4">DATE</text>
<text x="251" y="20.4">APPROVED</text>
</g>
<text font-size="2.5" x="174.9" y="161.3">MACJ</text>
<text font-size="2.4" x="119.8" y="156.2">UNLESS OTHERWISE SPECIFIED:</text>
<g font-size="2.2">
<text x="119.5" y="161.8">DIMENSIONS ARE IN INCHES</text>
<text x="154.8" y="161.4">DRAWN</text>
<text x="175.4" y="156.6">NAME</text>
<text x="187.9" y="156.7">DATE</text>
<text x="119.5" y="164.4">TOLERANCES:</text>
<text x="119.5" y="167.1">FRACTIONAL</text>
<text x="134.8" y="167.1">1/16</text>
<text x="154.9" y="166.3">CHECKED</text>
<text x="119.5" y="172.4">TWO PLACE DECIMAL</text>
<text x="119.5" y="169.7">ANGULAR: MACH</text>
<text x="140.1" y="169.7">.5 BEND</text>
<text x="146" y="172.4">.03</text>
<text x="150.8" y="169.7">1</text>
<text x="154.8" y="171">ENG APPR.</text>
<text x="119.5" y="175">THREE PLACE DECIMAL</text>
<text x="145.8" y="175">.01</text>
<text x="154.9" y="175.7">MFG APPR.</text>
<text x="154.9" y="180.4">Q.A.</text>
<text x="154.9" y="184.6">COMMENTS:</text>
</g>
<g font-size="2.1">
<text x="185.1" y="160.7">12/10/2023</text>
<text x="75.5" y="195.7">NEXT ASSY</text>
<text x="100.9" y="195.7">USED ON</text>
<text x="86.9" y="201.5">APPLICATION</text>
<text x="123.1" y="201.6">DO NOT SCALE DRAWING</text>
</g>
<g font-size="2">
<text x="31.5" y="182.9">PROPRIETARY AND CONFIDENTIAL</text>
<text x="119.2" y="180.6">INTERPRET GEOMETRIC</text>
<text x="119.2" y="183.1">TOLERANCING PER: Y14.5</text>
<text x="27.8" y="186.5">THE INFORMATION CONTAINED IN THIS</text>
<text x="27.8" y="189">DRAWING IS THE SOLE PROPERTY OF</text>
<text x="27.8" y="191.6">MIGUEL A CAMACHO Jr. ANY</text>
<text x="119.1" y="186.7">MATERIAL</text>
<text x="27.8" y="194.1">REPRODUCTION IN PART OR AS A WHOLE</text>
<text x="27.8" y="196.6">WITHOUT THE WRITTEN PERMISSION OF</text>
<text x="119.1" y="193.5">FINISH</text>
<text x="27.8" y="199.1">MIGUEL A CAMACHO Jr IS</text>
<text x="27.8" y="201.7">PROHIBITED.</text>
</g>
</svg>
